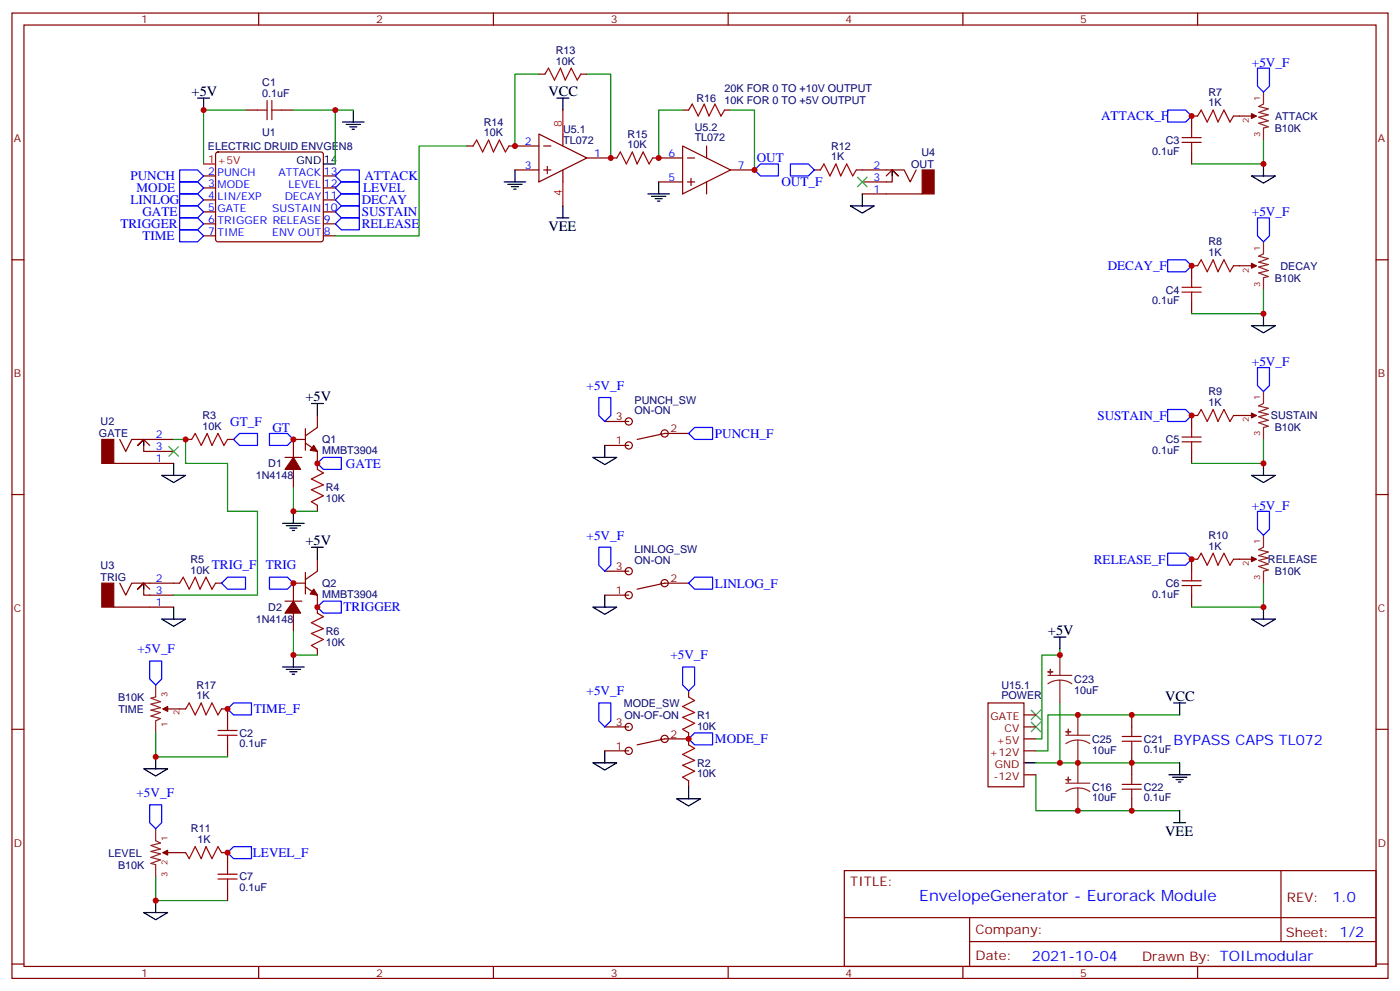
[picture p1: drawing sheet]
<svg xmlns="http://www.w3.org/2000/svg" width="412mm" height="292mm" viewBox="0 0 412 292" stroke-linecap="round" stroke-linejoin="round" font-family="sans-serif">
<g fill="none" stroke="#870000" stroke-width=".35">
<path d="M3.5 3.8h405.4v284.4h-405.4zM7.1 7.4h398.2v277.3h-398.2zM76.2 3.8v3.6M145.3 3.8v3.6M214.5 3.8v3.6M283.6 3.8v3.6M352.8 3.8v3.6M72.3 32.4h3.5M82.9 32.4h3.5M158.7 39.5l14.2 7-14.2 7.1zM158.7 21.8h1.8M165.8 39.5v3.5"/>
<path d="M171.1 21.8h1.8M201.1 32.4h1.7M213.4 32.4h1.8M352.8 34.2h-1.8v3.5M363.4 34.2h5.3M60 51.8h3.5M60 55.4h3.5M60 58.9h3.5M63.7 45l.5-.2h30.3l.5 .2 .2 .5v25l-.2 .5-.5 .2h-30.3l-.5-.2-.2-.5v-25zM95.2 51.8h3.6M95.2 55.4h3.6M95.2 58.9h3.6"/>
<path d="M137.6 43h1.7M149.9 43h8.8M151.7 50.1h7M160.2 50.1h2.1M160.2 43h2.1M161.2 49v2.1M165.8 50.1v3.5M172.9 46.5h8.8M192.3 46.5h8.8M194 53.6h7.1M201.1 43l14.1 7.1-14.1 7zM202.5 53.6h2.1"/>
<path d="M202.5 46.5h2.1M203.6 52.5v2.1M208.1 43v3.5M208.1 53.6v3.5M215.2 50.1h7M239.9 50.1h1.8M252.2 50.1h14.1l1.8 3.5 1.8-3.5M254 57.1h17.6M261.1 51.8l1.7-1.7 1.8 1.7-1.8-1.7v3.5h-8.8M351 44.8v3.5M3.5 76.5h3.6M60 62.4h3.5"/>
<path d="M60 65.9h3.5M60 69.5h3.5M95.2 62.4h3.6M95.2 65.9h3.6M95.2 69.5h3.6M352.8 78.3h-1.8v3.5M363.4 78.3h5.3M405.3 76.5h3.6M351 88.9v3.5M33.5 136.5h17.7M35.3 129.4l1.7 3.6 1.8-3.6h12.4M44.1 131.2l-1.8-1.8-1.7 1.8 1.7-1.8v3.6h8.9"/>
<path d="M54.7 129.4h1.7M67 129.4h1.8M84 134.7h4.9M86.4 138.3v5.2M90 129.4h-3.6v5.3M90 126.3v6.3M90 130.5l3.5 2.5v5.3M93.5 122.4v3.5l-3.5 2.5M178.2 124.1h7M178.2 131.2h7M202.8 127.7h-7l-8.1 1.7M351 133v3.5"/>
<path d="M352.8 122.4h-1.8v3.5M363.4 122.4h5.3M3.5 145.7h3.6M93.5 148.8v1.8M405.3 145.7h3.6M33.5 178.8h17.7M35.3 171.8l1.7 3.5 1.8-3.5h14.1M44.1 173.5l-1.8-1.7-1.7 1.7 1.7-1.7v3.5h8.9M63.5 171.8h1.8M84 177.1h4.9M90 171.8h-3.6v5.3M90 168.6v6.3"/>
<path d="M90 172.8l3.5 2.5v5.3M93.5 164.7v3.5l-3.5 2.5M178.2 168.2h7M178.2 175.3h7M202.8 171.8h-7l-8.1 1.7M351 175.3v3.5M352.8 164.7h-1.8v3.5M363.4 164.7h5.3M86.4 180.6v5.3M93.5 191.2v1.7M3.5 214.8h3.6M49.4 208.8h5.3"/>
<path d="M65.3 208.8h1.7v3.5M67 219.4v3.5M178.2 214.1h7M202.8 217.6h-7l-8.1 1.8M202.8 203.5v1.8M202.8 215.9v3.5M291 207h10.6v24.7h-10.6zM301.6 217.6h3.6M301.6 214.1h3.6M301.6 210.6h3.6M333.4 210.6v3.5M405.3 214.8h3.6"/>
<path d="M178.2 221.2h7M202.8 230v1.7M301.6 221.2h3.6M301.6 228.2h3.6M333.4 221.2v7M333.4 235.3v3.5M49.4 251.1h5.3M65.3 251.1h1.7v3.6M248.7 256.4h156.6v28.3h-156.6zM377.3 256.5v20.8M67 261.7v3.6M248.7 270.3h156.5"/>
<path d="M285.6 277.3h119.6M285.6 270.3v14.1M3.5 284h3.6M76.2 284.7v3.5M145.3 284.7v3.5M214.5 284.7v3.5M283.6 284.7v3.5M352.8 284.7v3.5M405.3 284h3.6"/>
<circle cx="185.2" cy="124.1" r="1.06"/>
<circle cx="185.2" cy="131.2" r="1.06"/>
<circle cx="195.8" cy="127.7" r="1.06"/>
<circle cx="185.2" cy="168.2" r="1.06"/>
<circle cx="185.2" cy="175.3" r="1.06"/>
<circle cx="195.8" cy="171.8" r="1.06"/>
<circle cx="185.2" cy="214.1" r="1.06"/>
<circle cx="195.8" cy="217.6" r="1.06"/>
<circle cx="185.2" cy="221.2" r="1.06"/>
</g>
<path d="M165.8 32.4v7.1M60 48.3h3.5M165.8 53.6v7" fill="none" stroke="#f00" stroke-width=".35"/>
<g fill="none" stroke="#000" stroke-width=".35">
<path d="M58.2 28.9h3.5M60 28.9v3.5M100.9 35.9h6.3M102 36.7h4.2M103 37.4h2.1M103.7 38.1h.7M104.1 32.4v3.5M164 28.9h3.6M165.8 28.9v3.5M95.2 48.3h3.6M148.5 53.6h6.4M149.6 54.3h4.2"/>
<path d="M150.6 55h2.2M151.3 55.7h.7M151.7 50.1v3.5M190.9 57.1h6.3M191.9 57.8h4.2M193 58.5h2.1M193.7 59.2h.7M194 53.6v3.5M254 57.1v3.5M262.8 50.1v1.7M368.7 51.8h7l-3.5 2.1zM372.2 48.3v3.5"/>
<path d="M164 64.2h3.6M165.8 60.6v3.6M250.5 60.6h7l-3.5 2.2zM368.7 95.9h7l-3.5 2.1zM372.2 92.4v3.5M91.7 118.9h3.5M93.5 118.9v3.5M42.3 129.4v1.8M51.2 136.5v3.5M174.6 134.7h7.1l-3.5 2.1zM178.2 131.2v3.5M372.2 136.5v3.5"/>
<path d="M47.6 140h7.1l-3.5 2.1zM83.3 154.1h6.3M84.3 154.8h4.2M85.4 155.5h2.1M86.1 156.2h.7M86.4 150.6v3.5M368.7 140h7l-3.5 2.1zM42.3 171.8v1.7M51.2 178.8v3.6M91.7 161.2h3.5M93.5 161.2v3.5M174.6 178.8h7.1l-3.5 2.1z"/>
<path d="M178.2 175.3v3.5M372.2 178.8v3.6M47.6 182.4h7.1l-3.5 2.1zM83.3 196.5h6.3M84.3 197.2h4.2M85.4 197.9h2.1M86.1 198.6h.7M86.4 192.9v3.6M310.4 187.6h3.6M312.2 187.6v3.6M368.7 182.4h7l-3.5 2.1zM345.7 207h3.5"/>
<path d="M347.5 207v3.6M42.3 226.4h7.1l-3.5 2.2zM45.9 222.9v3.5M174.6 224.7h7.1l-3.5 2.1zM178.2 221.2v3.5M199.3 235.3h7.1l-3.6 2.1zM202.8 231.7v3.6M301.6 224.7h3.6M344.3 228.2h6.4M345.4 228.9h4.2M346.4 229.6h2.1M347.1 230.3h.7"/>
<path d="M347.5 224.7v3.5M347.5 238.8v3.5M345.7 242.3h3.5M42.3 268.8h7.1l-3.5 2.1zM45.9 265.3v3.5"/>
</g>
<g fill="none" stroke="#a10000" stroke-width=".35">
<path d="M75.8 32.4h2.9M78.7 29.6v5.6M80.1 32.4h2.8M80.1 29.6v5.6M160.5 21.8l1.1-1.7 1.7 3.5 1.8-3.5 1.4 3.5 1.8-3.5 1.7 3.5 1.1-1.8M202.8 32.4l1.1-1.7 1.8 3.5 1.7-3.5 1.4 3.5 1.8-3.5 1.8 3.5 1-1.8M351 37.7v2.8M352.8 34.2l1-1.8 1.8 3.5 1.8-3.5 1.4 3.5 1.7-3.5 1.8 3.5 1.1-1.7M139.3 43l1.1-1.8 1.8 3.6 1.7-3.6 1.4 3.6 1.8-3.6 1.8 3.6 1-1.8M181.7 46.5l1-1.7 1.8 3.5 1.8-3.5 1.4 3.5 1.7-3.5 1.8 3.5 1.1-1.8M241.7 50.1l1-1.8 1.8 3.5 1.7-3.5 1.4 3.5 1.8-3.5 1.8 3.5 1-1.7M348.2 41.9h5.6"/>
<path d="M348.2 40.5h5.6M351 41.9v2.9M352.8 78.3l1-1.8 1.8 3.5 1.8-3.5 1.4 3.5 1.7-3.5 1.8 3.5 1.1-1.7M348.2 86h5.6M348.2 84.6h5.6M351 81.8v2.8M351 86v2.9M56.4 129.4l1.1-1.7 1.8 3.5 1.7-3.5 1.4 3.5 1.8-3.5 1.8 3.5 1-1.8M93.5 138.3l1.7 1-3.5 1.8 3.5 1.7-3.5 1.5 3.5 1.7-3.5 1.8 1.8 1M348.2 130.1h5.6M348.2 128.7h5.6M351 125.9v2.8"/>
<path d="M351 130.1v2.9M352.8 122.4l1-1.8 1.8 3.5 1.8-3.5 1.4 3.5 1.7-3.5 1.8 3.5 1.1-1.7M52.9 171.8l1.1-1.8 1.7 3.5 1.8-3.5 1.4 3.5 1.8-3.5 1.7 3.5 1.1-1.7M348.2 172.5h5.6M348.2 171.1h5.6M351 168.2v2.9M351 172.5v2.8M352.8 164.7l1-1.8 1.8 3.6 1.8-3.6 1.4 3.6 1.7-3.6 1.8 3.6 1.1-1.8M93.5 180.6l1.7 1-3.5 1.8 3.5 1.8-3.5 1.4 3.5 1.7-3.5 1.8 1.8 1.1M54.7 208.8l1-1.8 1.8 3.6 1.8-3.6 1.4 3.6 1.7-3.6 1.8 3.6 1.1-1.8M64.2 216.6h5.6M64.2 215.2h5.6"/>
<path d="M67 212.3v2.9M67 216.6v2.8M202.8 205.3l1.8 1-3.5 1.8 3.5 1.8-3.5 1.4 3.5 1.7-3.5 1.8 1.7 1.1M202.8 219.4l1.8 1.1-3.5 1.7 3.5 1.8-3.5 1.4 3.5 1.8-3.5 1.7 1.7 1.1M330.6 218.3h5.6M330.6 216.9h5.6M333.4 214.1v2.8M333.4 218.3v2.9M330.6 232.4h5.6M330.6 231h5.6M333.4 228.2v2.8M333.4 232.4v2.9"/>
<path d="M54.7 251.1l1 1.8 1.8-3.5 1.8 3.5 1.4-3.5 1.7 3.5 1.8-3.5 1.1 1.7M64.2 258.9h5.6M64.2 257.5h5.6M67 254.7v2.8M67 258.9v2.8"/>
</g>
<g fill="none" stroke="#008700" stroke-width=".35">
<path d="M72.3 32.4h-12.3v15.9M86.4 32.4h12.4v15.9M98.8 32.4h5.3M158.7 21.8h-7v21.2M172.9 21.8h7v24.7M201.1 32.4h-7.1v14.1M215.2 32.4h7v17.7M137.6 43h-14.1v26.5h-24.7M372.2 41.2v7.1h-21.2M372.2 85.3v7.1h-21.2M51.2 129.4h3.5v7.1h12.3v14.1h8.8v24.7h-24.6M372.2 129.4v7.1h-21.2"/>
<path d="M86.4 143.5v7.1h7.1M372.2 171.8v7h-21.2M86.4 185.9v7h7.1M312.2 191.2v1.7h-5.3v24.7h-1.7M45.9 215.9v7h21.1M312.2 207v17.7h-7M347.5 210.6h-38.8v10.6h-3.5M305.2 228.2v10.6h42.3M312.2 224.7h35.3M45.9 258.2v7.1h21.1"/>
</g>
<g fill="#870000" stroke="#870000" stroke-width=".35">
<path d="M30 129.4h3.5v7.1h-3.5z"/>
<path d="M30 171.8h3.5v7h-3.5z"/>
<path d="M86.4 134.7l2.1 3.6h-4.5z"/>
<path d="M92.4 131.2l1.1 1.8-2.1-.4z"/>
<path d="M86.4 177.1l2.1 3.5h-4.5z"/>
<path d="M92.4 173.5l1.1 1.8-2.1-.4z"/>
<path d="M48 208.8l1.4-.7v1.4z"/>
<path d="M368.7 33.5l1.4 .7-1.4 .7z"/>
<path d="M368.7 77.6l1.4 .7-1.4 .7z"/>
<path d="M368.7 121.7l1.4 .7-1.4 .7z"/>
<path d="M368.7 164l1.4 .7-1.4 .7z"/>
<path d="M48 251.1l1.4-.7v1.4z"/>
<path d="M271.6 50.1h3.6v7h-3.6z"/>
</g>
<path d="M252.6 52.2l2.8 2.8M255.4 52.2l-2.8 2.8M49.7 131.6l2.9 2.8M52.6 131.6l-2.9 2.8M303.7 212.7l2.9 2.8M303.7 209.2l2.9 2.8M306.6 212.7l-2.9 2.8M306.6 209.2l-2.9 2.8" fill="none" stroke="#3c3" stroke-width=".35"/>
<g fill="none" stroke="#8c2424" stroke-width=".35">
<path d="M368.7 34.2h1.4M372.2 27.1v3.6l-1.4 .7 2.8 .7-2.8 1 2.8 .7-2.8 .7 2.8 1.1-2.8 .7 2.8 1.1-1.4 .3v3.5M368.7 78.3h1.4M372.2 71.2v3.6l-1.4 .7 2.8 .7-2.8 1 2.8 .7-2.8 .7 2.8 1.1-2.8 .7 2.8 1.1-1.4 .3v3.5M372.2 115.3v3.6l-1.4 .7 2.8 .7-2.8 1 2.8 .7-2.8 .7 2.8 1.1-2.8 .7 2.8 1.1-1.4 .3v3.5M368.7 122.4h1.4M372.2 157.7v3.5l-1.4 .7 2.8 .7-2.8 1.1 2.8 .7-2.8 .7 2.8 1-2.8 .7 2.8 1.1-1.4 .3v3.6M368.7 164.7h1.4M308.7 198.9h7M312.2 192.9v6M45.9 201.8v3.5l-1.5 .3 2.9 1.1-2.9 .7 2.9 1.1-2.9 .7 2.9 .7-2.9 1 2.9 .7-1.4 .7v3.6M48 208.8h1.4"/>
<path d="M312.2 200.3l1.9 .3 1.6 .8M312.2 200.3l-1.8 .3-1.7 .8M312.2 200.3v6.7M314 216.6h7M317.5 218l1.9 .2 1.6 .8M317.5 218l-1.9 .2-1.6 .8M317.5 210.6v6M317.5 218v12.7M314 230.7h7M317.5 232.1l1.9 .2 1.6 .9M317.5 232.1l-1.9 .2-1.6 .9M317.5 232.1v6.7"/>
<path d="M45.9 244.1v3.5l1.4 .7-2.9 .7 2.9 1.1-2.9 .7 2.9 .7-2.9 1.1 2.9 .7-2.9 1 1.5 .4v3.5M48 251.1h1.4"/>
</g>
<g fill="none" stroke="#00f" stroke-width=".35">
<path d="M344 32.4h5.2l1.8 1.8-1.8 1.7h-5.2zM370.4 20.1h3.5v5.3l-1.7 1.7-1.8-1.7zM52.9 53.6h5.3l1.8 1.8-1.8 1.7h-5.3zM52.9 57.1h5.3l1.8 1.8-1.8 1.7h-5.3zM52.9 50.1h5.3l1.8 1.7-1.8 1.8h-5.3zM98.8 51.8l1.7-1.7h5.3v3.5h-5.3zM98.8 58.9l1.7-1.8h5.3v3.5h-5.3zM100.5 53.6h5.3v3.5h-5.3l-1.7-1.7zM222.2 50.1l1.8-1.8h5.3v3.5h-5.3zM232.8 48.3h5.3l1.8 1.8-1.8 1.7h-5.3zM52.9 60.6h5.3l1.8 1.8-1.8 1.8h-5.3zM52.9 64.2h5.3l1.8 1.7-1.8 1.8h-5.3z"/>
<path d="M52.9 67.7h5.3l1.8 1.8-1.8 1.7h-5.3zM98.8 62.4l1.7-1.8h5.3v3.6h-5.3zM98.8 65.9l1.7-1.7h5.3v3.5h-5.3zM344 76.5h5.2l1.8 1.8-1.8 1.7h-5.2zM370.4 64.2h3.5v5.3l-1.7 1.7-1.8-1.7zM176.4 117.1h3.5v5.3l-1.7 1.7-1.8-1.7zM370.4 108.3h3.5v5.3l-1.7 1.7-1.8-1.7zM68.8 129.4l1.8-1.7h5.2v3.5h-5.2zM79.4 127.7h5.3l1.7 1.7-1.7 1.8h-5.3zM93.5 136.5l1.7-1.8h5.3v3.6h-5.3zM202.8 127.7l1.8-1.8h5.3v3.5h-5.3zM344 120.6h5.2l1.8 1.8-1.8 1.7h-5.2z"/>
<path d="M370.4 150.6h3.5v5.3l-1.7 1.8-1.8-1.8zM65.3 171.8l1.7-1.8h5.3v3.5h-5.3zM79.4 170h5.3l1.7 1.8-1.7 1.7h-5.3zM93.5 178.8l1.7-1.7h5.3v3.5h-5.3zM176.4 161.2h3.5v5.3l-1.7 1.7-1.8-1.7zM202.8 171.8l1.8-1.8h5.3v3.5h-5.3zM344 162.9h5.2l1.8 1.8-1.8 1.8h-5.2zM44.1 194.7h3.5v5.3l-1.7 1.8-1.8-1.8zM201.1 196.5h3.5v5.3l-1.8 1.7-1.7-1.7zM68.8 207h5.3v3.6h-5.3l-1.8-1.8zM176.4 207h3.5v5.3l-1.7 1.8-1.8-1.8zM202.8 217.6l1.8-1.7h5.3v3.5h-5.3z"/>
<path d="M44.1 237h3.5v5.3l-1.7 1.8-1.8-1.8zM68.8 249.4h5.3v3.5h-5.3l-1.8-1.8z"/>
</g>
<g fill="#8c2424" stroke="#8c2424" stroke-width=".35">
<path d="M314 229.6l1.4 .1z"/>
<path d="M314.7 228.9v1.4z"/>
<path d="M314 215.5h1.4z"/>
<path d="M314.7 214.8v1.4z"/>
<path d="M308.7 197.9h1.4z"/>
<path d="M309.4 197.2v1.4z"/>
</g>
<g fill="#c00">
<circle cx="60" cy="32.4" r=".88"/>
<circle cx="98.8" cy="32.4" r=".88"/>
<circle cx="202.8" cy="217.6" r=".88"/>
<circle cx="86.4" cy="150.6" r=".88"/>
<circle cx="351" cy="34.2" r=".88"/>
<circle cx="351" cy="78.3" r=".88"/>
<circle cx="351" cy="122.4" r=".88"/>
<circle cx="351" cy="164.7" r=".88"/>
<circle cx="93.5" cy="136.5" r=".88"/>
<circle cx="93.5" cy="178.8" r=".88"/>
<circle cx="86.4" cy="192.9" r=".88"/>
<circle cx="67" cy="251.1" r=".88"/>
<circle cx="151.7" cy="43" r=".88"/>
<circle cx="179.9" cy="46.5" r=".88"/>
<circle cx="194" cy="46.5" r=".88"/>
<circle cx="222.3" cy="50.1" r=".88"/>
<circle cx="333.4" cy="238.8" r=".88"/>
<circle cx="333.4" cy="210.6" r=".88"/>
<circle cx="333.4" cy="224.7" r=".88"/>
<circle cx="317.5" cy="238.8" r=".88"/>
<circle cx="317.5" cy="224.7" r=".88"/>
<circle cx="312.2" cy="224.7" r=".88"/>
<circle cx="317.5" cy="210.6" r=".88"/>
<circle cx="312.2" cy="192.9" r=".88"/>
<circle cx="86.4" cy="129.4" r=".88"/>
<circle cx="86.4" cy="171.8" r=".88"/>
<circle cx="67" cy="208.8" r=".88"/>
<circle cx="45.9" cy="222.9" r=".88"/>
<circle cx="45.9" cy="265.3" r=".88"/>
<circle cx="372.2" cy="48.3" r=".88"/>
<circle cx="372.2" cy="92.4" r=".88"/>
<circle cx="372.2" cy="136.5" r=".88"/>
<circle cx="372.2" cy="178.8" r=".88"/>
<circle cx="54.7" cy="129.4" r=".88"/>
</g>
<text font-size="4.6" fill="#00f" x="270.8" y="265.5">EnvelopeGenerator - Eurorack Module</text>
<g font-size="4.2">
<text x="56.4" y="28.2">+5V</text>
<text x="161.6" y="28.2">VCC</text>
<text x="161.6" y="68.1">VEE</text>
<text x="90" y="118.1">+5V</text>
<text x="90" y="160.5">+5V</text>
<text x="308.7" y="186.9">+5V</text>
<text x="343.3" y="206.3">VCC</text>
<text x="343.3" y="246.2">VEE</text>
</g>
<g font-size="4.2" fill="#00f">
<text x="345.7" y="219.4">BYPASS CAPS TL072</text>
<text x="392.5" y="265.7">1.0</text>
<text x="304" y="283.1">2021-10-04</text>
</g>
<g font-size="3.9" fill="#00f">
<text x="368.8" y="19.6">+5V_F</text>
<text x="324.4" y="35.5">ATTACK_F</text>
<text x="222.9" y="47.8">OUT</text>
<text x="38.4" y="53.1">PUNCH</text>
<text x="107.4" y="53.1">ATTACK</text>
<text x="40.2" y="56.6">MODE</text>
<text x="106.9" y="56.6">LEVEL</text>
<text x="230.2" y="54.9">OUT_F</text>
<text x="38.4" y="60.1">LINLOG</text>
<text x="42" y="63.7">GATE</text>
<text x="106.5" y="60.2">DECAY</text>
<text x="106.5" y="63.7">SUSTAIN</text>
<text x="368.8" y="63.7">+5V_F</text>
<text x="35.5" y="67.2">TRIGGER</text>
<text x="42" y="70.7">TIME</text>
<text x="106.5" y="67.2">RELEASE</text>
<text x="326.3" y="79.6">DECAY_F</text>
<text x="368.8" y="107.8">+5V_F</text>
<text x="172.8" y="114.8">+5V_F</text>
<text x="67.8" y="125.4">GT_F</text>
<text x="323.3" y="123.6">SUSTAIN_F</text>
<text x="80.2" y="127.2">GT</text>
<text x="210.6" y="129">PUNCH_F</text>
<text x="101.9" y="137.8">GATE</text>
<text x="368.8" y="150.2">+5V_F</text>
<text x="172.8" y="158.9">+5V_F</text>
<text x="62.4" y="167.7">TRIG_F</text>
<text x="78.3" y="167.7">TRIG</text>
<text x="322.2" y="166">RELEASE_F</text>
<text x="210.6" y="173.1">LINLOG_F</text>
<text x="101.2" y="180">TRIGGER</text>
<text x="40.5" y="192.5">+5V_F</text>
<text x="197.5" y="194.2">+5V_F</text>
<text x="172.8" y="204.8">+5V_F</text>
<text x="74.8" y="210.1">TIME_F</text>
<text x="210.6" y="218.9">MODE_F</text>
<text x="40.2" y="234.8">+5V_F</text>
<text x="74.5" y="252.4">LEVEL_F</text>
</g>
<g font-size="3.9" fill="#800">
<text x="250.5" y="261">TITLE:</text>
<text x="379.1" y="265.7">REV:</text>
<text x="287.4" y="275.2">Company:</text>
<text x="378.7" y="275.8">Sheet: 1/2</text>
<text x="287.4" y="282.9">Date:</text>
<text x="336.4" y="283">Drawn By: TOILmodular</text>
</g>
<g font-size="3.2" fill="#800">
<text x="41.6" y="6.8">1</text>
<text x="110.8" y="6.8">2</text>
<text x="179.9" y="6.8">3</text>
<text x="249.1" y="6.8">4</text>
<text x="318.2" y="6.8">5</text>
<text x="4.1" y="41.9">A</text>
<text x="405.9" y="41.9">A</text>
<text x="4.1" y="111.1">B</text>
<text x="405.9" y="111.1">B</text>
<text x="181.4" y="123.8">3</text>
<text x="181.4" y="130.8">1</text>
<text x="197.6" y="127.3">2</text>
<text x="181.4" y="167.9">3</text>
<text x="197.6" y="171.4">2</text>
<text x="181.4" y="174.9">1</text>
<text x="4.1" y="180.2">C</text>
<text x="405.9" y="180.2">C</text>
<text x="181.4" y="213.7">3</text>
<text x="291.7" y="212">GATE</text>
<text x="295.9" y="215.5">CV</text>
<text x="181.4" y="220.8">1</text>
<text x="197.6" y="217.3">2</text>
<text x="293.5" y="219">+5V</text>
<text x="291.5" y="222.6">+12V</text>
<text x="293" y="226.1">GND</text>
<text x="292.7" y="229.6">-12V</text>
<text x="4.1" y="249.4">D</text>
<text x="405.9" y="249.4">D</text>
<text x="41.6" y="287.7">1</text>
<text x="110.8" y="287.7">2</text>
<text x="179.9" y="287.7">3</text>
<text x="249.1" y="287.7">4</text>
<text x="318.2" y="287.7">5</text>
</g>
<g font-size="3.2" fill="#000080">
<text x="163.7" y="15.8">R13</text>
<text x="163.7" y="19">10K</text>
<text x="77.3" y="28.5">0.1uF</text>
<text x="77.3" y="25.4">C1</text>
<text x="213.4" y="27.1">20K FOR 0 TO +10V OUTPUT</text>
<text x="356" y="28.2">R7</text>
<text x="205.1" y="30">R16</text>
<text x="213.4" y="30.7">10K FOR 0 TO +5V OUTPUT</text>
<text x="356" y="31.4">1K</text>
<text x="375.6" y="35.3">ATTACK</text>
<text x="77.2" y="40">U1</text>
<text x="142.5" y="40.2">10K</text>
<text x="142.5" y="37">R14</text>
<text x="165.9" y="39.3">U5.1</text>
<text x="184.9" y="40.5">R15</text>
<text x="204.6" y="41.7">TL072</text>
<text x="204.6" y="38.6">U5.2</text>
<text x="375.5" y="38.9">B10K</text>
<text x="61.2" y="44.2">ELECTRIC DRUID ENVGEN8</text>
<text x="165.9" y="42.4">TL072</text>
<text x="184.9" y="43.7">10K</text>
<text x="244.8" y="47.2">1K</text>
<text x="244.8" y="44.1">R12</text>
<text x="271.4" y="45.9">U4</text>
<text x="339.4" y="45.5">0.1uF</text>
<text x="343.4" y="42.4">C3</text>
<text x="268.4" y="49.4">OUT</text>
<text x="356" y="75.5">1K</text>
<text x="356" y="72.3">R8</text>
<text x="375.5" y="83">B10K</text>
<text x="377.2" y="79.4">DECAY</text>
<text x="339.4" y="89.6">0.1uF</text>
<text x="343.4" y="86.5">C4</text>
<text x="186.9" y="118.9">PUNCH_SW</text>
<text x="356" y="119.6">1K</text>
<text x="356" y="116.4">R9</text>
<text x="29.6" y="125.3">U2</text>
<text x="59.6" y="123.4">R3</text>
<text x="186.9" y="122">ON-ON</text>
<text x="374.4" y="123.5">SUSTAIN</text>
<text x="29.2" y="128.8">GATE</text>
<text x="59.6" y="126.6">10K</text>
<text x="94.9" y="130.6">Q1</text>
<text x="343.4" y="130.6">C5</text>
<text x="375.5" y="127">B10K</text>
<text x="79" y="137.6">D1</text>
<text x="94.9" y="133.7">MMBT3904</text>
<text x="339.4" y="133.7">0.1uF</text>
<text x="75.4" y="141.1">1N4148</text>
<text x="96" y="147.8">10K</text>
<text x="96" y="144.7">R4</text>
<text x="356" y="161.9">1K</text>
<text x="356" y="158.7">R10</text>
<text x="29.6" y="167.6">U3</text>
<text x="56.1" y="165.8">R5</text>
<text x="186.9" y="166.1">ON-ON</text>
<text x="186.9" y="162.9">LINLOG_SW</text>
<text x="373.5" y="165.9">RELEASE</text>
<text x="29.6" y="171.1">TRIG</text>
<text x="56.1" y="168.9">10K</text>
<text x="94.9" y="172.9">Q2</text>
<text x="343.4" y="172.9">C6</text>
<text x="375.5" y="169.4">B10K</text>
<text x="79" y="180">D2</text>
<text x="94.9" y="176.1">MMBT3904</text>
<text x="339.4" y="176.1">0.1uF</text>
<text x="75.4" y="183.5">1N4148</text>
<text x="96" y="190.2">10K</text>
<text x="96" y="187">R6</text>
<text x="57.9" y="202.8">R17</text>
<text x="295" y="202.8">U15.1</text>
<text x="316.4" y="201.1">C23</text>
<text x="34.8" y="206.6">B10K</text>
<text x="34.9" y="210">TIME</text>
<text x="57.9" y="206">1K</text>
<text x="183.8" y="208.2">MODE_SW</text>
<text x="295" y="206">POWER</text>
<text x="316.4" y="204.3">10uF</text>
<text x="183.9" y="211.7">ON-OF-ON</text>
<text x="205.3" y="214.9">10K</text>
<text x="205.3" y="211.7">R1</text>
<text x="70.6" y="220.2">0.1uF</text>
<text x="70.6" y="217">C2</text>
<text x="321.7" y="222">10uF</text>
<text x="321.7" y="218.8">C25</text>
<text x="336.9" y="221.9">0.1uF</text>
<text x="336.9" y="218.8">C21</text>
<text x="205.3" y="225.8">R2</text>
<text x="205.3" y="229">10K</text>
<text x="321.7" y="232.9">C16</text>
<text x="336.9" y="232.9">C22</text>
<text x="321.7" y="236.1">10uF</text>
<text x="336.9" y="236">0.1uF</text>
<text x="56.3" y="245.1">R11</text>
<text x="58.2" y="248.3">1K</text>
<text x="31.9" y="252.3">LEVEL</text>
<text x="34.8" y="255.8">B10K</text>
<text x="70.6" y="262.5">0.1uF</text>
<text x="70.6" y="259.3">C7</text>
</g>
<g font-size="3.2" fill="#f00">
<text x="165.5" y="37.4" transform="rotate(-90 165.5 37.4)">8</text>
<text x="61.3" y="47.9">1</text>
<text x="64.1" y="48.3">+5V</text>
<text x="165.5" y="57.7" transform="rotate(-90 165.5 57.7)">4</text>
</g>
<g font-size="3.2">
<text x="95.4" y="47.9">14</text>
<text x="87.4" y="48.3">GND</text>
</g>
<g font-size="3.2" fill="#00f">
<text x="154.6" y="42.7">2</text>
<text x="175" y="46.2">1</text>
<text x="196.9" y="46.2">6</text>
<text x="61.3" y="51.5">2</text>
<text x="64.1" y="51.8">PUNCH</text>
<text x="82" y="51.8">ATTACK</text>
<text x="95.4" y="51.5">13</text>
<text x="154.6" y="49.7">3</text>
<text x="196.9" y="53.2">5</text>
<text x="217.3" y="49.7">7</text>
<text x="257.3" y="49.7">2</text>
<text x="257.3" y="53.2">3</text>
<text x="61.3" y="55">3</text>
<text x="61.3" y="58.5">4</text>
<text x="64.1" y="55.4">MODE</text>
<text x="64.1" y="58.9">LIN/EXP</text>
<text x="83.9" y="58.9">DECAY</text>
<text x="84.9" y="55.4">LEVEL</text>
<text x="95.4" y="58.5">11</text>
<text x="95.4" y="55">12</text>
<text x="257.3" y="56.8">1</text>
<text x="61.3" y="62.1">5</text>
<text x="61.3" y="65.6">6</text>
<text x="64.1" y="62.4">GATE</text>
<text x="64.1" y="65.9">TRIGGER RELEASE</text>
<text x="80.2" y="62.4">SUSTAIN</text>
<text x="95.4" y="65.6">9</text>
<text x="95.4" y="62.1">10</text>
<text x="61.3" y="69.1">7</text>
<text x="64.1" y="69.5">TIME</text>
<text x="80.2" y="69.5">ENV OUT</text>
<text x="95.4" y="69.1">8</text>
<text x="45.9" y="129.1">2</text>
<text x="45.9" y="136.1">1</text>
<text x="45.9" y="132.6">3</text>
<text x="45.9" y="171.4">2</text>
<text x="45.9" y="178.5">1</text>
<text x="45.9" y="174.9">3</text>
</g>
<g font-size="2.5" fill="#800">
<text x="371.2" y="29.7" transform="rotate(-90 371.2 29.7)">1</text>
<text x="367.8" y="36.2" transform="rotate(-90 367.8 36.2)">2</text>
<text x="371.2" y="40.3" transform="rotate(-90 371.2 40.3)">3</text>
<text x="371.2" y="73.8" transform="rotate(-90 371.2 73.8)">1</text>
<text x="367.8" y="80.3" transform="rotate(-90 367.8 80.3)">2</text>
<text x="371.2" y="84.4" transform="rotate(-90 371.2 84.4)">3</text>
<text x="371.2" y="117.9" transform="rotate(-90 371.2 117.9)">1</text>
<text x="367.8" y="124.4" transform="rotate(-90 367.8 124.4)">2</text>
<text x="371.2" y="128.5" transform="rotate(-90 371.2 128.5)">3</text>
<text x="371.2" y="160.2" transform="rotate(-90 371.2 160.2)">1</text>
<text x="367.8" y="166.8" transform="rotate(-90 367.8 166.8)">2</text>
<text x="371.2" y="170.8" transform="rotate(-90 371.2 170.8)">3</text>
<text x="49.4" y="205.3" transform="rotate(-90 49.4 205.3)">3</text>
<text x="49.4" y="214.1" transform="rotate(-90 49.4 214.1)">1</text>
<text x="52.9" y="210.6" transform="rotate(-90 52.9 210.6)">2</text>
<text x="49.4" y="247.6" transform="rotate(-90 49.4 247.6)">1</text>
<text x="49.4" y="254.7" transform="rotate(-90 49.4 254.7)">2</text>
<text x="49.4" y="258.2" transform="rotate(-90 49.4 258.2)">3</text>
</g>
</svg>
